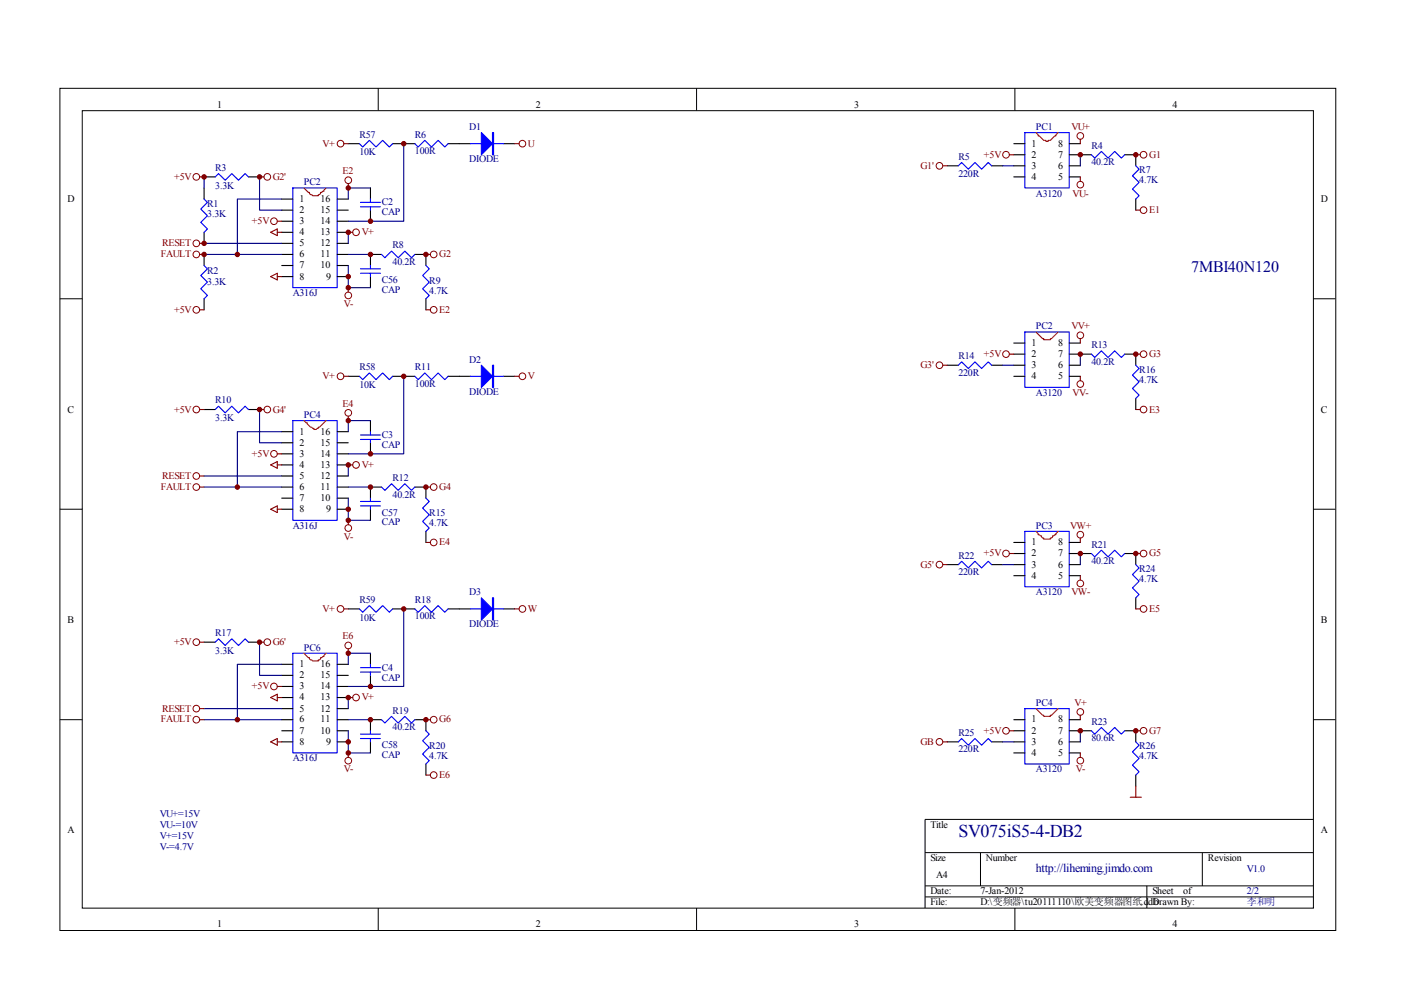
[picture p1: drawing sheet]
<svg xmlns="http://www.w3.org/2000/svg" width="297mm" height="210mm" viewBox="0 0 297 210" stroke-linecap="round" stroke-linejoin="round" font-family="sans-serif">
<g fill="none" stroke="#000" stroke-width=".21">
<path d="M12.7 18.7h270.5v178.6h-270.5zM80.2 18.7v4.7M147.7 18.7v4.7M215.2 18.7v4.7M17.4 23.5h261.1v169h-261.1zM12.7 63.3h4.7M278.4 63.3h4.7M12.7 108h4.7M278.4 108h4.7M12.7 152.6h4.7M278.4 152.6h4.7M278.4 173.7h-82.3v18.8"/>
<path d="M80.2 192.5v4.7M147.7 192.5v4.7M196.1 180.8h82.3M196.1 187.8h82.3M196.1 190.2h82.3M207.9 180.8v7M215.2 192.5v4.7M243.2 187.8v4.7M254.9 180.8v7"/>
</g>
<g fill="none" stroke="#00f" stroke-width=".23">
<path d="M45.6 37.5l.7-.7 1.4 1.4 1.4-1.4 1.5 1.4 1.4-1.4 .7 .7M62.1 39.9h9.4v21.1h-9.4zM76.2 30.5l.7 .7 1.4-1.4 1.4 1.4 1.4-1.4 1.4 1.4 .7-.7M88 30.5l.7 .7 1.4-1.4 1.4 1.4 1.4-1.4 1.4 1.4 .7-.7M99.7 30.5h7.1M203.2 35.2l.7-.7 1.4 1.4 1.4-1.4 1.4 1.4 1.4-1.4 .7 .7M217.3 28.1h9.4v11.8h-9.4zM231.4 32.8l.7 .7 1.4-1.4 1.4 1.4 1.4-1.4 1.4 1.4 .8-.7M240.8 35.2l.7 .7-1.4 1.4 1.4 1.4-1.4 1.4 1.4 1.4-.7 .7M43.3 56.3l.7 .7-1.4 1.4 1.4 1.4-1.4 1.4 1.4 1.4-.7 .7M43.3 42.2l.7 .7-1.4 1.4 1.4 1.4-1.4 1.4 1.4 1.4-.7 .8M76.4 57h4.3"/>
<path d="M76.4 57.9h4.3M76.4 42.9h4.3M76.4 43.9h4.3M78.5 42.2v.7M78.5 43.9v.7M78.5 56.3v.7M78.5 57.9v.7M80.9 53.9l.7 .8 1.4-1.5 1.4 1.5 1.4-1.5 1.4 1.5 .8-.8M90.3 56.3l.7 .7-1.4 1.4 1.4 1.4-1.4 1.4 1.4 1.4-.7 .7M76.2 79.8l.7 .7 1.4-1.4 1.4 1.4 1.4-1.4 1.4 1.4 .7-.7M88 79.8l.7 .7 1.4-1.4 1.4 1.4 1.4-1.4 1.4 1.4 .7-.7M99.7 79.8h7.1"/>
<path d="M203.2 77.4l.7-.7 1.4 1.4 1.4-1.4 1.4 1.4 1.4-1.4 .7 .7M217.3 70.4h9.4v11.7h-9.4zM231.4 75.1l.7 .7 1.4-1.4 1.4 1.4 1.4-1.4 1.4 1.4 .8-.7M240.8 77.4l.7 .7-1.4 1.4 1.4 1.5-1.4 1.4 1.4 1.4-.7 .7M45.6 86.8l.7-.7 1.4 1.4 1.4-1.4 1.5 1.4 1.4-1.4 .7 .7M62.1 89.2h9.4v21.1h-9.4zM76.4 92.2h4.3M76.4 93.2h4.3M78.5 91.5v.7M78.5 93.2v.7M76.4 106.3h4.3M76.4 107.3h4.3"/>
<path d="M78.5 105.6v.7M78.5 107.3v.7M80.9 103.3l.7 .7 1.4-1.4 1.4 1.4 1.4-1.4 1.4 1.4 .8-.7M90.3 105.6l.7 .7-1.4 1.4 1.4 1.4-1.4 1.5 1.4 1.4-.7 .7M203.2 119.7l.7-.7 1.4 1.4 1.4-1.4 1.4 1.4 1.4-1.4 .7 .7M217.3 112.7h9.4v11.7h-9.4zM231.4 117.4l.7 .7 1.4-1.4 1.4 1.4 1.4-1.4 1.4 1.4 .8-.7M240.8 119.7l.7 .7-1.4 1.4 1.4 1.4-1.4 1.4 1.4 1.5-.7 .7M45.6 136.2l.7-.8 1.4 1.5 1.4-1.5 1.5 1.5 1.4-1.5 .7 .8M62.1 138.5h9.4v21.1h-9.4zM76.2 129.1l.7 .7 1.4-1.4 1.4 1.4 1.4-1.4 1.4 1.4 .7-.7M88 129.1l.7 .7 1.4-1.4 1.4 1.4 1.4-1.4 1.4 1.4 .7-.7"/>
<path d="M99.7 129.1h7.1M76.4 155.6h4.3M76.4 156.6h4.3M76.4 141.6h4.3M76.4 142.5h4.3M78.5 140.9v.7M78.5 142.5v.7M78.5 154.9v.7M78.5 156.6v.7M80.9 152.6l.7 .7 1.4-1.4 1.4 1.4 1.4-1.4 1.4 1.4 .8-.7M90.3 154.9l.7 .7-1.4 1.5 1.4 1.4-1.4 1.4 1.4 1.4-.7 .7M203.2 157.3l.7-.7 1.4 1.4 1.4-1.4 1.4 1.4 1.4-1.4 .7 .7"/>
<path d="M217.3 150.2h9.4v11.8h-9.4zM231.4 154.9l.7 .7 1.4-1.4 1.4 1.4 1.4-1.4 1.4 1.4 .8-.7M240.8 157.3l.7 .7-1.4 1.4 1.4 1.4-1.4 1.4 1.4 1.4-.7 .7"/>
</g>
<g fill="none" stroke="#000" stroke-width=".23">
<path d="M43.3 39.9v2.3M43.3 37.5h2.3M52.7 37.5h2.3M73.8 30.5h2.4M78.5 39.9v2.3M83.2 30.5h4.8M95 30.5h4.7M106.8 30.5h2.3M200.8 35.2h2.4M210.2 35.2h2.4M214.9 30.5h2.4M214.9 37.5h2.4"/>
<path d="M214.9 32.8h2.4M214.9 35.2h2.4M226.7 30.5h2.3M226.7 37.5h2.3M226.7 32.8h4.7M226.7 35.2h2.3M238.5 32.8h2.3v2.4M43.3 49.3v2.3M43.3 53.9v2.4M59.7 42.2h2.4M59.7 44.6h2.4M59.7 46.9h2.4"/>
<path d="M59.7 49.3h2.4M59.7 51.6h2.4M59.7 53.9h2.4M59.7 56.3h2.4M59.7 58.6h2.4M71.5 42.2h2.3M71.5 44.6h2.3M71.5 46.9h2.3M71.5 49.3h2.3M71.5 51.6h2.3M71.5 53.9h2.3M71.5 56.3h2.3"/>
<path d="M71.5 58.6h2.3M78.5 44.6v2.3M78.5 58.6v2.4M80.9 53.9h-2.4v2.4M88 53.9h2.3v2.4M240.8 42.2v2.4M43.3 63.3v2.4M73.8 79.8h2.4M83.2 79.8h4.8M90.3 63.3v2.4M95 79.8h4.7M106.8 79.8h2.3"/>
<path d="M200.8 77.4h2.4M210.2 77.4h2.4M214.9 79.8h2.4M214.9 72.7h2.4M214.9 75.1h2.4M214.9 77.4h2.4M226.7 79.8h2.3M226.7 72.7h2.3M226.7 75.1h4.7M226.7 77.4h2.3M238.5 75.1h2.3v2.3M43.3 86.8h2.3"/>
<path d="M52.7 86.8h2.3M59.7 91.5h2.4M59.7 93.9h2.4M59.7 96.2h2.4M59.7 98.6h2.4M71.5 91.5h2.3M71.5 93.9h2.3M71.5 96.2h2.3M71.5 98.6h2.3M78.5 89.2v2.3M78.5 93.9v2.3M240.8 84.5v2.3"/>
<path d="M59.7 100.9h2.4M59.7 103.3h2.4M59.7 105.6h2.4M59.7 108h2.4M71.5 100.9h2.3M71.5 103.3h2.3M71.5 105.6h2.3M71.5 108h2.3M78.5 108v2.3M80.9 103.3h-2.4v2.3M88 103.3h2.3v2.3M90.3 112.7v2.3"/>
<path d="M200.8 119.7h2.4M210.2 119.7h2.4M214.9 115h2.4M214.9 117.4h2.4M214.9 119.7h2.4M226.7 115h2.3M226.7 117.4h4.7M226.7 119.7h2.3M238.5 117.4h2.3v2.3M43.3 136.2h2.3M52.7 136.2h2.3M73.8 129.1h2.4"/>
<path d="M78.5 138.5v2.4M83.2 129.1h4.8M95 129.1h4.7M106.8 129.1h2.3M214.9 122.1h2.4M226.7 122.1h2.3M240.8 126.8v2.3M59.7 140.9h2.4M59.7 143.2h2.4M59.7 145.5h2.4M59.7 147.9h2.4M59.7 150.2h2.4"/>
<path d="M59.7 152.6h2.4M59.7 154.9h2.4M59.7 157.3h2.4M71.5 140.9h2.3M71.5 143.2h2.3M71.5 145.5h2.3M71.5 147.9h2.3M71.5 150.2h2.3M71.5 152.6h2.3M71.5 154.9h2.3M71.5 157.3h2.3M78.5 143.2v2.3"/>
<path d="M78.5 157.3v2.3M80.9 152.6h-2.4v2.3M88 152.6h2.3v2.3M200.8 157.3h2.4M210.2 157.3h2.4M214.9 152.6h2.4M214.9 154.9h2.4M214.9 157.3h2.4M214.9 159.6h2.4M226.7 152.6h2.3M226.7 154.9h4.7M226.7 157.3h2.3"/>
<path d="M226.7 159.6h2.3M238.5 154.9h2.3v2.4M90.3 162v2.3M240.8 164.3v2.4"/>
</g>
<path d="M64.4 39.9l1 .9h.2a1.27 1.27 0 0 0 1.7 .7l.4-.2 .3-.5 .7-.2v-.3l.4-.4M219.6 28.1l.5 .5v.2h.3l.4 .5a.74 .74 0 0 0 1 .5v.2h.4v-.2a.74 .74 0 0 0 1-.5l.4-.5h.3v-.2l.4-.5M219.6 70.4l1.5 1.4h.2v.2h1.4v-.2h.2l1.4-1.4M64.4 89.2l.5 .4h.2v.3l.7 .7 .8 .2v.3h.4l.5-.3v-.2h.2l1.4-1.4M219.6 112.7l.5 .4v.3l.7 .2 .3 .5h.2v.2h1.4v-.2h.2l.3-.5 .7-.2v-.3l.4-.4M64.4 138.5l1 .9h.2v.3a2.19 2.19 0 0 0 1.9 .4v-.2l.5-.2v-.3l.7-.2v-.2l.4-.5M219.6 150.2l1.5 1.5h.2v.2h1.4v-.2h.2l1.4-1.5" fill="none" stroke="#f00" stroke-width=".23"/>
<g fill="#00f" stroke="#00f" stroke-width=".23">
<path d="M102.1 28.1l2.3 2.4-2.3 2.3z"/>
<path d="M102.1 77.4l2.3 2.4-2.3 2.3z"/>
<path d="M102.1 126.8l2.3 2.3-2.3 2.4z"/>
<path d="M104.4 28.1h.2v4.7h-.2z" fill-rule="evenodd"/>
<path d="M104.4 77.4h.2v4.7h-.2z" fill-rule="evenodd"/>
<path d="M104.4 126.8h.2v4.7h-.2z" fill-rule="evenodd"/>
</g>
<g fill="none" stroke="#800000" stroke-width=".21">
<circle cx="41.6" cy="37.5" r=".7"/>
<circle cx="56.7" cy="37.5" r=".71"/>
<circle cx="72.2" cy="30.5" r=".71"/>
<circle cx="73.8" cy="38.2" r=".71"/>
<circle cx="110.8" cy="30.5" r=".71"/>
<circle cx="199.2" cy="35.2" r=".71"/>
<circle cx="213.3" cy="32.8" r=".71"/>
<circle cx="229" cy="39.2" r=".7"/>
<circle cx="229" cy="28.8" r=".7"/>
<circle cx="242.5" cy="32.8" r=".71"/>
<circle cx="41.6" cy="51.6" r=".71"/>
<circle cx="41.6" cy="53.9" r=".7"/>
<circle cx="58.1" cy="46.9" r=".7"/>
<circle cx="75.5" cy="49.2" r=".71"/>
<circle cx="92" cy="53.9" r=".71"/>
<circle cx="242.5" cy="44.6" r=".7"/>
<circle cx="41.6" cy="65.7" r=".71"/>
<circle cx="72.2" cy="79.8" r=".71"/>
<circle cx="73.8" cy="62.6" r=".71"/>
<circle cx="92" cy="65.7" r=".71"/>
<circle cx="110.8" cy="79.8" r=".71"/>
<circle cx="199.2" cy="77.4" r=".7"/>
<circle cx="213.3" cy="75.1" r=".71"/>
<circle cx="229" cy="71.1" r=".71"/>
<circle cx="242.5" cy="75.1" r=".7"/>
<circle cx="41.6" cy="86.8" r=".7"/>
<circle cx="56.7" cy="86.8" r=".71"/>
<circle cx="58.1" cy="96.2" r=".71"/>
<circle cx="73.8" cy="87.5" r=".71"/>
<circle cx="75.5" cy="98.6" r=".71"/>
<circle cx="229" cy="81.4" r=".7"/>
<circle cx="242.5" cy="86.8" r=".7"/>
<circle cx="41.6" cy="100.9" r=".7"/>
<circle cx="41.6" cy="103.3" r=".7"/>
<circle cx="73.8" cy="112" r=".71"/>
<circle cx="92" cy="115" r=".71"/>
<circle cx="92" cy="103.3" r=".71"/>
<circle cx="199.2" cy="119.7" r=".7"/>
<circle cx="213.3" cy="117.4" r=".71"/>
<circle cx="229" cy="113.4" r=".71"/>
<circle cx="242.5" cy="117.4" r=".7"/>
<circle cx="41.6" cy="136.2" r=".7"/>
<circle cx="56.7" cy="136.2" r=".71"/>
<circle cx="72.2" cy="129.1" r=".71"/>
<circle cx="73.8" cy="136.9" r=".71"/>
<circle cx="110.8" cy="129.1" r=".71"/>
<circle cx="229" cy="123.7" r=".71"/>
<circle cx="242.5" cy="129.1" r=".71"/>
<circle cx="41.6" cy="152.6" r=".7"/>
<circle cx="41.6" cy="150.2" r=".7"/>
<circle cx="58.1" cy="145.5" r=".71"/>
<circle cx="75.5" cy="147.9" r=".71"/>
<circle cx="92" cy="152.6" r=".71"/>
<circle cx="199.2" cy="157.3" r=".71"/>
<circle cx="213.3" cy="154.9" r=".71"/>
<circle cx="229" cy="150.9" r=".7"/>
<circle cx="242.5" cy="154.9" r=".7"/>
<circle cx="73.8" cy="161.3" r=".71"/>
<circle cx="92" cy="164.3" r=".71"/>
<circle cx="229" cy="161.3" r=".7"/>
</g>
<g fill="none" stroke="#800000" stroke-width=".23">
<path d="M42.3 37.5h1M55 37.5h1M72.9 30.5h.9M73.8 38.9v1M109.1 30.5h1M199.9 35.2h.9M214 32.8h.9M229 29.5v1M229 37.5v.9M240.8 32.8h.9M42.3 53.9h1M42.3 51.6h1"/>
<path d="M57.4 49.3l1.4-.8v1.5zM57.4 58.6l1.4-.7v1.4zM58.8 49.3h.9M58.8 46.9h.9M58.8 58.6h.9M73.8 49.3h1M90.3 53.9h.9M240.8 44.6h.9M42.3 65.7h1M72.9 79.8h.9M73.8 61v.9M90.3 65.7h.9"/>
<path d="M109.1 79.8h1M199.9 77.4h.9M214 75.1h.9M229 71.8v.9M229 79.8v.9M240.8 75.1h.9M42.3 86.8h1M55 86.8h1M57.4 98.6l1.4-.7v1.4zM58.8 98.6h.9M58.8 96.2h.9M73.8 88.2v1"/>
<path d="M73.8 98.6h1M240.8 86.8h.9M42.3 103.3h1M42.3 100.9h1M57.4 108l1.4-.7v1.4zM58.8 108h.9M73.8 110.3v1M90.3 103.3h.9M90.3 115h.9M199.9 119.7h.9M214 117.4h.9M229 114.1v.9"/>
<path d="M240.8 117.4h.9M42.3 136.2h1M55 136.2h1M72.9 129.1h.9M73.8 137.6v.9M109.1 129.1h1M229 122.1v.9M240.8 129.1h.9M42.3 152.6h1M42.3 150.2h1M57.4 147.9l1.4-.7v1.4zM57.4 157.3l1.4-.7v1.4z"/>
<path d="M58.8 147.9h.9M58.8 145.5h.9M58.8 157.3h.9M73.8 159.6v1M73.8 147.9h1M90.3 152.6h.9M199.9 157.3h.9M214 154.9h.9M229 151.7v.9M229 159.6v1M240.8 154.9h.9M90.3 164.3h.9"/>
<path d="M239.6 169h2.4M240.8 166.7v2.3"/>
</g>
<g fill="none" stroke="#000080" stroke-width=".23">
<path d="M43.3 37.5v2.4M55 37.5v7.1h4.7M78.5 39.9h-4.7v2.3M85.6 30.5v16.4h-11.8M212.6 35.2h2.3M229 32.8v2.4M43.3 53.9h7M43.3 51.6h16.4M59.7 42.2h-9.4v11.7h9.4M73.8 56.3v4.7h4.7M73.8 49.3v2.3M73.8 53.9h4.7"/>
<path d="M85.6 79.8v16.4h-11.8M212.6 77.4h2.3M229 75.1v2.3M55 86.8v7.1h4.7M59.7 91.5h-9.4v11.8h9.4M73.8 98.6v2.3M78.5 89.2h-4.7v2.3M43.3 103.3h7M43.3 100.9h16.4M73.8 105.6v4.7h4.7M73.8 103.3h4.7M212.6 119.7h2.3"/>
<path d="M229 117.4v2.3M55 136.2v7h4.7M78.5 138.5h-4.7v2.4M85.6 129.1v16.4h-11.8M43.3 152.6h7M43.3 150.2h16.4M59.7 140.9h-9.4v11.7h9.4M73.8 154.9v4.7h4.7M73.8 147.9v2.3M73.8 152.6h4.7M212.6 157.3h2.3M229 154.9v2.4"/>
</g>
<g fill="#800000" stroke="#800000" stroke-width=".21">
<circle cx="73.8" cy="49.2" r=".47"/>
<circle cx="78.5" cy="53.9" r=".47"/>
<circle cx="73.8" cy="61" r=".47"/>
<circle cx="73.8" cy="58.6" r=".47"/>
<circle cx="78.5" cy="46.9" r=".47"/>
<circle cx="55" cy="37.5" r=".47"/>
<circle cx="50.3" cy="53.9" r=".47"/>
<circle cx="43.3" cy="37.5" r=".47"/>
<circle cx="43.3" cy="51.6" r=".47"/>
<circle cx="43.3" cy="53.9" r=".47"/>
<circle cx="73.8" cy="39.9" r=".47"/>
<circle cx="73.8" cy="108" r=".47"/>
<circle cx="73.8" cy="98.6" r=".47"/>
<circle cx="78.5" cy="103.3" r=".47"/>
<circle cx="73.8" cy="110.3" r=".47"/>
<circle cx="78.5" cy="96.2" r=".47"/>
<circle cx="50.3" cy="103.3" r=".47"/>
<circle cx="73.8" cy="157.3" r=".47"/>
<circle cx="73.8" cy="147.9" r=".47"/>
<circle cx="78.5" cy="152.6" r=".47"/>
<circle cx="73.8" cy="159.6" r=".47"/>
<circle cx="78.5" cy="145.5" r=".47"/>
<circle cx="50.3" cy="152.6" r=".47"/>
<circle cx="55" cy="86.8" r=".47"/>
<circle cx="55" cy="136.2" r=".47"/>
<circle cx="73.8" cy="138.5" r=".47"/>
<circle cx="73.8" cy="89.2" r=".47"/>
<circle cx="90.3" cy="53.9" r=".47"/>
<circle cx="90.3" cy="103.3" r=".47"/>
<circle cx="90.3" cy="152.6" r=".47"/>
<circle cx="229.1" cy="32.8" r=".47"/>
<circle cx="240.8" cy="32.8" r=".47"/>
<circle cx="229" cy="75.1" r=".47"/>
<circle cx="240.8" cy="75.1" r=".47"/>
<circle cx="229" cy="117.4" r=".47"/>
<circle cx="240.8" cy="117.4" r=".47"/>
<circle cx="229" cy="154.9" r=".47"/>
<circle cx="240.8" cy="154.9" r=".47"/>
<circle cx="85.6" cy="79.8" r=".47"/>
<circle cx="85.6" cy="129.1" r=".47"/>
<circle cx="85.6" cy="30.5" r=".47"/>
</g>
<text font-size="3.8" fill="#000080" x="203.2" y="177.5">SV075iS5-4-DB2</text>
<text font-size="3.4" fill="#000080" x="252.6" y="57.8">7MBI40N120</text>
<text font-size="2.5" fill="#000080" x="219.6" y="184.8">http://liheming.jimdo.com</text>
<g font-size="2.1">
<text x="46.1" y="22.9">1</text>
<text x="113.6" y="22.9">2</text>
<text x="181.1" y="22.9">3</text>
<text x="248.6" y="22.9">4</text>
<text x="218.7" y="31.1">1</text>
<text x="218.7" y="33.5">2</text>
<text x="218.7" y="35.7">3</text>
<text x="224.4" y="35.7">6</text>
<text x="224.4" y="33.5">7</text>
<text x="224.4" y="31.1">8</text>
<text x="218.7" y="38.1">4</text>
<text x="224.4" y="38.1">5</text>
<text x="14.3" y="42.8">D</text>
<text x="63.5" y="42.8">1</text>
<text x="63.5" y="45.1">2</text>
<text x="63.5" y="47.5">3</text>
<text x="68" y="47.5">14</text>
<text x="68" y="45.1">15</text>
<text x="68" y="42.8">16</text>
<text x="280.1" y="42.8">D</text>
<text x="63.5" y="49.9">4</text>
<text x="63.5" y="52.2">5</text>
<text x="68" y="52.2">12</text>
<text x="68" y="49.9">13</text>
<text x="63.5" y="54.5">6</text>
<text x="63.5" y="56.9">7</text>
<text x="63.5" y="59.3">8</text>
<text x="68" y="56.9">10</text>
<text x="68" y="54.5">11</text>
<text x="69.2" y="59.3">9</text>
<text x="218.7" y="73.3">1</text>
<text x="218.7" y="75.7">2</text>
<text x="224.4" y="75.7">7</text>
<text x="224.4" y="73.3">8</text>
<text x="218.7" y="78.1">3</text>
<text x="218.7" y="80.4">4</text>
<text x="224.4" y="80.4">5</text>
<text x="224.4" y="78.1">6</text>
<text x="14.3" y="87.5">C</text>
<text x="280.1" y="87.5">C</text>
<text x="63.5" y="92.1">1</text>
<text x="63.5" y="94.5">2</text>
<text x="68" y="94.5">15</text>
<text x="68" y="92.1">16</text>
<text x="63.5" y="96.9">3</text>
<text x="63.5" y="99.2">4</text>
<text x="63.5" y="101.5">5</text>
<text x="68" y="101.5">12</text>
<text x="68" y="99.2">13</text>
<text x="68" y="96.9">14</text>
<text x="63.5" y="103.9">6</text>
<text x="63.5" y="106.2">7</text>
<text x="68" y="106.2">10</text>
<text x="68" y="103.9">11</text>
<text x="63.5" y="108.6">8</text>
<text x="69.2" y="108.6">9</text>
<text x="218.7" y="115.6">1</text>
<text x="218.7" y="118">2</text>
<text x="224.4" y="118">7</text>
<text x="224.4" y="115.6">8</text>
<text x="218.7" y="120.3">3</text>
<text x="218.7" y="122.7">4</text>
<text x="224.4" y="122.7">5</text>
<text x="224.4" y="120.3">6</text>
<text x="14.3" y="132.1">B</text>
<text x="280.1" y="132.1">B</text>
<text x="63.5" y="141.5">1</text>
<text x="63.5" y="143.8">2</text>
<text x="68" y="143.8">15</text>
<text x="68" y="141.5">16</text>
<text x="63.5" y="146.1">3</text>
<text x="63.5" y="148.5">4</text>
<text x="68" y="148.5">13</text>
<text x="68" y="146.1">14</text>
<text x="63.5" y="150.9">5</text>
<text x="63.5" y="153.2">6</text>
<text x="63.5" y="155.5">7</text>
<text x="68" y="155.5">10</text>
<text x="68" y="153.2">11</text>
<text x="68" y="150.9">12</text>
<text x="218.7" y="153.2">1</text>
<text x="218.7" y="155.5">2</text>
<text x="224.4" y="155.5">7</text>
<text x="224.4" y="153.2">8</text>
<text x="63.5" y="157.9">8</text>
<text x="69.2" y="157.9">9</text>
<text x="218.7" y="157.9">3</text>
<text x="218.7" y="160.3">4</text>
<text x="224.4" y="160.3">5</text>
<text x="224.4" y="157.9">6</text>
<text x="14.3" y="176.7">A</text>
<text x="197.3" y="175.5">Title</text>
<text x="280.1" y="176.7">A</text>
<text x="197.3" y="182.6">Size</text>
<text x="209" y="182.6">Number</text>
<text x="256.1" y="182.6">Revision</text>
<text x="197.3" y="189.6">Date:</text>
<text x="197.3" y="192">File:</text>
<text x="198.5" y="186.1">A4</text>
<text x="207.9" y="189.6">7-Jan-2012</text>
<text x="207.9" y="192">D:\变频器\tu20111110\欧美变频器图纸.ddb</text>
<text x="244.3" y="189.6">Sheet</text>
<text x="244.3" y="192">Drawn By:</text>
<text x="250.9" y="189.6">of</text>
<text x="46.1" y="196.6">1</text>
<text x="113.6" y="196.6">2</text>
<text x="181.1" y="196.6">3</text>
<text x="248.6" y="196.6">4</text>
</g>
<g font-size="2.1" fill="#000080">
<text x="76.2" y="29.2">R57</text>
<text x="88" y="29.2">R6</text>
<text x="99.5" y="27.5">D1</text>
<text x="219.6" y="27.5">PC1</text>
<text x="76.2" y="32.9">10K</text>
<text x="88" y="32.7">100R</text>
<text x="99.5" y="34.4">DIODE</text>
<text x="203.2" y="33.9">R5</text>
<text x="231.4" y="31.5">R4</text>
<text x="231.4" y="35.1">40.2R</text>
<text x="45.6" y="36.3">R3</text>
<text x="45.6" y="40">3.3K</text>
<text x="64.4" y="39.3">PC2</text>
<text x="203.2" y="37.4">220R</text>
<text x="219.6" y="41.7">A3120</text>
<text x="241.6" y="36.7">R7</text>
<text x="241.6" y="38.8">4.7K</text>
<text x="43.9" y="43.8">R1</text>
<text x="43.9" y="45.9">3.3K</text>
<text x="80.9" y="43.5">C2</text>
<text x="80.9" y="45.6">CAP</text>
<text x="83.2" y="52.7">R8</text>
<text x="43.9" y="58.1">R2</text>
<text x="80.9" y="60">C56</text>
<text x="83.2" y="56.2">40.2R</text>
<text x="43.9" y="60.5">3.3K</text>
<text x="62.1" y="62.8">A316J</text>
<text x="80.9" y="62.1">CAP</text>
<text x="91" y="60.2">R9</text>
<text x="91" y="62.3">4.7K</text>
<text x="219.6" y="69.8">PC2</text>
<text x="99.5" y="76.9">D2</text>
<text x="203.2" y="76.1">R14</text>
<text x="231.4" y="73.8">R13</text>
<text x="231.4" y="77.3">40.2R</text>
<text x="76.2" y="78.5">R58</text>
<text x="76.2" y="82.3">10K</text>
<text x="88" y="78.5">R11</text>
<text x="88" y="82.1">100R</text>
<text x="99.5" y="83.7">DIODE</text>
<text x="203.2" y="79.7">220R</text>
<text x="219.6" y="83.9">A3120</text>
<text x="241.6" y="79">R16</text>
<text x="241.6" y="81.1">4.7K</text>
<text x="45.6" y="85.5">R10</text>
<text x="45.6" y="89.3">3.3K</text>
<text x="64.4" y="88.6">PC4</text>
<text x="80.9" y="92.8">C3</text>
<text x="80.9" y="94.9">CAP</text>
<text x="83.2" y="102">R12</text>
<text x="83.2" y="105.5">40.2R</text>
<text x="62.1" y="112.1">A316J</text>
<text x="80.9" y="109.3">C57</text>
<text x="80.9" y="111.4">CAP</text>
<text x="91" y="109.5">R15</text>
<text x="91" y="111.6">4.7K</text>
<text x="219.6" y="112.1">PC3</text>
<text x="203.2" y="118.5">R22</text>
<text x="231.4" y="116.1">R21</text>
<text x="231.4" y="119.6">40.2R</text>
<text x="203.2" y="121.9">220R</text>
<text x="241.6" y="121.3">R24</text>
<text x="241.6" y="123.4">4.7K</text>
<text x="76.2" y="127.9">R59</text>
<text x="76.2" y="131.6">10K</text>
<text x="88" y="127.9">R18</text>
<text x="88" y="131.3">100R</text>
<text x="99.5" y="126.2">D3</text>
<text x="219.6" y="126.2">A3120</text>
<text x="45.6" y="134.9">R17</text>
<text x="64.4" y="137.9">PC6</text>
<text x="99.5" y="133">DIODE</text>
<text x="45.6" y="138.6">3.3K</text>
<text x="80.9" y="142.2">C4</text>
<text x="80.9" y="144.3">CAP</text>
<text x="219.6" y="149.7">PC4</text>
<text x="83.2" y="151.3">R19</text>
<text x="83.2" y="154.9">40.2R</text>
<text x="231.4" y="153.7">R23</text>
<text x="62.1" y="161.4">A316J</text>
<text x="80.9" y="158.6">C58</text>
<text x="80.9" y="160.7">CAP</text>
<text x="91" y="158.8">R20</text>
<text x="91" y="161">4.7K</text>
<text x="203.2" y="156.1">R25</text>
<text x="203.2" y="159.5">220R</text>
<text x="231.4" y="157.2">80.6R</text>
<text x="241.6" y="158.8">R26</text>
<text x="241.6" y="161">4.7K</text>
<text x="219.6" y="163.8">A3120</text>
<text x="33.9" y="173.2">VU+=15V</text>
<text x="33.9" y="175.5">VU-=10V</text>
<text x="33.9" y="177.9">V+=15V</text>
<text x="33.9" y="180.2">V-=4.7V</text>
<text x="264.3" y="184.9">V1.0</text>
<text x="264.3" y="189.6">2/2</text>
<text x="264.3" y="192">李和明</text>
</g>
<g font-size="2.1" fill="#800000">
<text x="227.2" y="27.5">VU+</text>
<text x="68.4" y="31.1">V+</text>
<text x="111.9" y="31.1">U</text>
<text x="195.2" y="35.7">G1'</text>
<text x="208.6" y="33.5">+5V</text>
<text x="243.7" y="33.5">G1</text>
<text x="36.9" y="38.1">+5V</text>
<text x="57.8" y="38.1">G2'</text>
<text x="72.6" y="36.9">E2</text>
<text x="227.4" y="41.7">VU-</text>
<text x="53.4" y="47.5">+5V</text>
<text x="243.7" y="45.1">E1</text>
<text x="34.4" y="52.2">RESET</text>
<text x="76.7" y="49.9">V+</text>
<text x="34.1" y="54.5">FAULT</text>
<text x="93.1" y="54.5">G2</text>
<text x="72.9" y="65.1">V-</text>
<text x="36.9" y="66.3">+5V</text>
<text x="93.1" y="66.3">E2</text>
<text x="227.2" y="69.8">VV+</text>
<text x="208.6" y="75.7">+5V</text>
<text x="243.7" y="75.7">G3</text>
<text x="68.4" y="80.4">V+</text>
<text x="111.9" y="80.4">V</text>
<text x="195.2" y="78.1">G3'</text>
<text x="227.4" y="83.9">VV-</text>
<text x="36.9" y="87.5">+5V</text>
<text x="57.8" y="87.5">G4'</text>
<text x="72.6" y="86.3">E4</text>
<text x="243.7" y="87.5">E3</text>
<text x="34.4" y="101.5">RESET</text>
<text x="53.4" y="96.9">+5V</text>
<text x="76.7" y="99.2">V+</text>
<text x="34.1" y="103.9">FAULT</text>
<text x="93.1" y="103.9">G4</text>
<text x="226.9" y="112.1">VW+</text>
<text x="72.9" y="114.5">V-</text>
<text x="93.1" y="115.6">E4</text>
<text x="208.6" y="118">+5V</text>
<text x="243.7" y="118">G5</text>
<text x="195.2" y="120.3">G5'</text>
<text x="68.4" y="129.7">V+</text>
<text x="111.9" y="129.7">W</text>
<text x="227.2" y="126.2">VW-</text>
<text x="243.7" y="129.7">E5</text>
<text x="36.9" y="136.8">+5V</text>
<text x="57.8" y="136.8">G6'</text>
<text x="72.6" y="135.6">E6</text>
<text x="53.4" y="146.1">+5V</text>
<text x="76.7" y="148.5">V+</text>
<text x="227.8" y="149.7">V+</text>
<text x="34.1" y="153.2">FAULT</text>
<text x="34.4" y="150.9">RESET</text>
<text x="93.1" y="153.2">G6</text>
<text x="208.6" y="155.5">+5V</text>
<text x="243.7" y="155.5">G7</text>
<text x="195.2" y="157.9">GB</text>
<text x="72.9" y="163.8">V-</text>
<text x="93.1" y="164.9">E6</text>
<text x="228.1" y="163.8">V-</text>
</g>
</svg>
